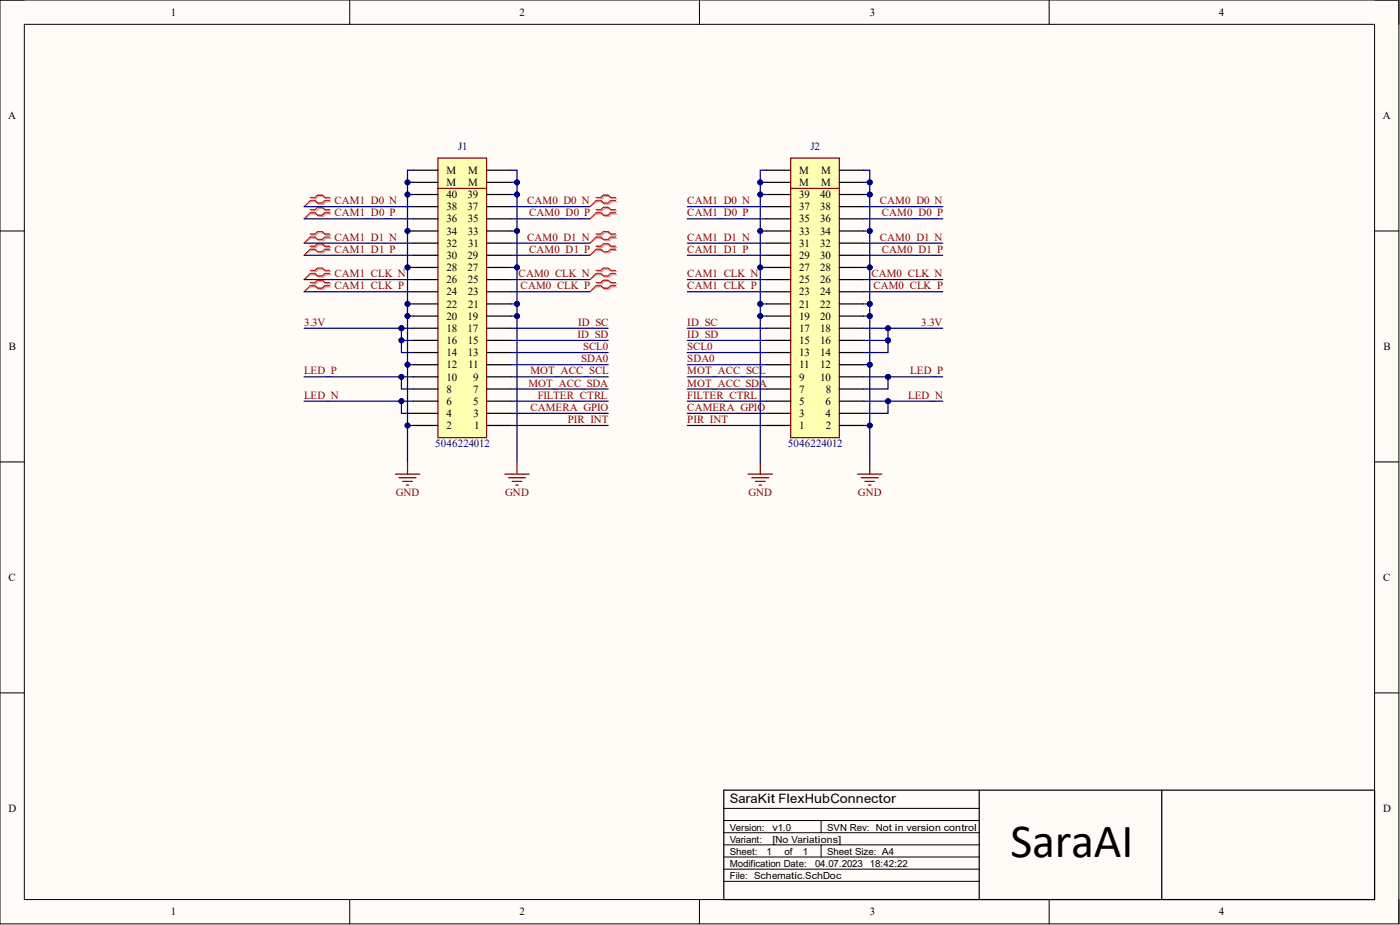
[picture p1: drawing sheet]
<svg xmlns="http://www.w3.org/2000/svg" width="292mm" height="193mm" viewBox="0 0 292 193" stroke-linecap="round" stroke-linejoin="round" font-family="sans-serif">
<path d="M0 0h291.9v192.7h-291.9z" fill-rule="evenodd" fill="#fffcf8"/>
<path d="M0 0h291.9v192.7h-291.9z" fill="none" stroke="#000" stroke-width=".21"/>
<path d="M5.1 5.1h281.7v182.6h-281.7z" fill-rule="evenodd" fill="#fffcf8"/>
<g fill="none" stroke="#000" stroke-width=".21">
<path d="M0 0h5.1M5.1 5.1h281.7v182.6h-281.7zM73 0v5.1M145.9 0v5.1M218.9 0v5.1M286.8 0h5.1v5.1M0 48.2h5.1M286.8 48.2h5.1M0 96.4h5.1M286.8 96.4h5.1M0 144.6h5.1M286.8 144.6h5.1"/>
<path d="M151 168.6h53.3M151 171.2h53.3M151 173.7h53.3M151 176.3h53.3M151 178.8h53.3M171.3 171.2v2.5M171.3 176.3v2.5M73 187.7v5M145.9 187.7v5M151 181.3h53.3M151 183.9h53.3M218.9 187.7v5"/>
<path d="M291.9 187.7v5"/>
</g>
<path d="M151 164.8h135.8v22.9h-135.8zM204.3 164.8v22.9M242.4 164.8v22.9" fill="none" stroke="#000" stroke-width=".25"/>
<path d="M91.4 33h10.1v58.3h-10.1z" fill-rule="evenodd" fill="#ffffb2"/>
<path d="M91.4 33h10.1v58.3h-10.1zM91.4 39.3h10.1M82.5 98.9h5.1M83.2 99.7h3.6M85 96.4v2.5M105.3 98.9h5.1M106.1 99.7h3.5M107.9 96.4v2.5M84 100.4h2M84.8 101.2h.5M106.9 100.4h2M107.6 101.2h.5" fill="none" stroke="#810000" stroke-width=".25"/>
<g fill="none" stroke="#000" stroke-width=".25">
<path d="M86.3 38h5.1M86.3 35.5h5.1M101.5 38h5.1M101.5 35.5h5.1M86.3 58.3h5.1M86.3 55.8h5.1M86.3 53.3h5.1M86.3 50.7h5.1M86.3 48.2h5.1M86.3 45.7h5.1M86.3 43.1h5.1M86.3 40.6h5.1"/>
<path d="M101.5 58.3h5.1M101.5 55.8h5.1M101.5 53.3h5.1M101.5 50.7h5.1M101.5 48.2h5.1M101.5 45.7h5.1M101.5 43.1h5.1M101.5 40.6h5.1M86.3 78.6h5.1M86.3 76.1h5.1M86.3 73.5h5.1M86.3 71h5.1"/>
<path d="M86.3 68.5h5.1M86.3 65.9h5.1M86.3 63.4h5.1M86.3 60.9h5.1M101.5 78.6h5.1M101.5 76.1h5.1M101.5 73.5h5.1M101.5 71h5.1M101.5 68.5h5.1M101.5 65.9h5.1M101.5 63.4h5.1M101.5 60.9h5.1"/>
<path d="M86.3 88.8h5.1M86.3 86.2h5.1M86.3 83.7h5.1M86.3 81.2h5.1M101.5 88.8h5.1M101.5 86.2h5.1M101.5 83.7h5.1M101.5 81.2h5.1"/>
</g>
<path d="M165 33h10.1v58.3h-10.1z" fill-rule="evenodd" fill="#ffffb2"/>
<path d="M165 33h10.1v58.3h-10.1zM165 39.3h10.1M156.1 98.9h5.1M156.8 99.7h3.6M158.6 96.4v2.5M178.9 98.9h5.1M179.7 99.7h3.5M181.5 96.4v2.5M157.6 100.4h2M158.4 101.2h.5M180.5 100.4h2M181.2 101.2h.5" fill="none" stroke="#810000" stroke-width=".25"/>
<g fill="none" stroke="#000" stroke-width=".25">
<path d="M159.9 38h5.1M159.9 35.5h5.1M175.1 38h5.1M175.1 35.5h5.1M159.9 58.3h5.1M159.9 55.8h5.1M159.9 53.3h5.1M159.9 50.7h5.1M159.9 48.2h5.1M159.9 45.7h5.1M159.9 43.1h5.1M159.9 40.6h5.1"/>
<path d="M175.1 58.3h5.1M175.1 55.8h5.1M175.1 53.3h5.1M175.1 50.7h5.1M175.1 48.2h5.1M175.1 45.7h5.1M175.1 43.1h5.1M175.1 40.6h5.1M159.9 78.6h5.1M159.9 76.1h5.1M159.9 73.5h5.1M159.9 71h5.1"/>
<path d="M159.9 68.5h5.1M159.9 65.9h5.1M159.9 63.4h5.1M159.9 60.9h5.1M175.1 78.6h5.1M175.1 76.1h5.1M175.1 73.5h5.1M175.1 71h5.1M175.1 68.5h5.1M175.1 65.9h5.1M175.1 63.4h5.1M175.1 60.9h5.1"/>
<path d="M159.9 88.8h5.1M159.9 86.2h5.1M159.9 83.7h5.1M159.9 81.2h5.1M175.1 88.8h5.1M175.1 86.2h5.1M175.1 83.7h5.1M175.1 81.2h5.1"/>
</g>
<g fill="none" stroke="#d1a29f" stroke-width=".25">
<path d="M65 59.2h1l.5-.5h1l.5 .5h1M65 59.9h1l.5 .5h1l.5-.5h1M65 56.7h1l.5-.5h1l.5 .5h1M65 57.3h1l.5 .5h1l.5-.5h1M65 51.6h1l.5-.5h1l.5 .5h1M65 52.2h1l.5 .6h1l.5-.6h1M65 49.1h1l.5-.5h1l.5 .5h1M65 49.7h1l.5 .5h1l.5-.5h1M65 44h1l.5-.5h1l.5 .5h1M65 44.6h1l.5 .5h1l.5-.5h1M65 41.5h1l.5-.5h1l.5 .5h1M65 42.1h1l.5 .5h1l.5-.5h1"/>
<path d="M124.6 59.2h1l.5-.5h1.1l.5 .5h1M124.6 59.9h1l.5 .5h1.1l.5-.5h1M124.6 56.7h1l.5-.5h1.1l.5 .5h1M124.6 57.3h1l.5 .5h1.1l.5-.5h1M124.6 51.6h1l.5-.5h1.1l.5 .5h1M124.6 52.2h1l.5 .6h1.1l.5-.6h1M124.6 49.1h1l.5-.5h1.1l.5 .5h1M124.6 49.7h1l.5 .5h1.1l.5-.5h1M124.6 44h1l.5-.5h1.1l.5 .5h1M124.6 44.6h1l.5 .5h1.1l.5-.5h1M124.6 41.5h1l.5-.5h1.1l.5 .5h1M124.6 42.1h1l.5 .5h1.1l.5-.5h1"/>
</g>
<path d="M65 59.9l-1.5 1M65 57.3l-1.5 1M65 52.2l-1.5 1.1M65 49.7l-1.5 1M65 44.6l-1.5 1.1M65 42.1l-1.5 1M124.6 59.9l-1.5 1M124.6 57.3l-1.5 1M124.6 52.2l-1.5 1.1M124.6 49.7l-1.5 1M124.6 44.6l-1.5 1.1M124.6 42.1l-1.5 1" fill="none" stroke="#d1a29f" stroke-width=".21"/>
<g fill="none" stroke="#f00" stroke-width=".25">
<path d="M64.7 59h1l.5-.5h1.1l.5 .5h1M64.7 59.6h1l.5 .5h1.1l.5-.5h1M64.7 56.4h1l.5-.5h1.1l.5 .5h1M64.7 57.1h1l.5 .5h1.1l.5-.5h1M64.7 51.4h1l.5-.6h1.1l.5 .6h1M64.7 52h1l.5 .5h1.1l.5-.5h1M64.7 48.8h1l.5-.5h1.1l.5 .5h1M64.7 49.5h1l.5 .5h1.1l.5-.5h1M64.7 43.7h1l.5-.5h1.1l.5 .5h1M64.7 44.4h1l.5 .5h1.1l.5-.5h1M64.7 41.2h1l.5-.5h1.1l.5 .5h1M64.7 41.8h1l.5 .6h1.1l.5-.6h1"/>
<path d="M124.4 59h1l.5-.5h1l.5 .5h1M124.4 59.6h1l.5 .5h1l.5-.5h1M124.4 56.4h1l.5-.5h1l.5 .5h1M124.4 57.1h1l.5 .5h1l.5-.5h1M124.4 51.4h1l.5-.6h1l.5 .6h1M124.4 52h1l.5 .5h1l.5-.5h1M124.4 48.8h1l.5-.5h1l.5 .5h1M124.4 49.5h1l.5 .5h1l.5-.5h1M124.4 43.7h1l.5-.5h1l.5 .5h1M124.4 44.4h1l.5 .5h1l.5-.5h1M124.4 41.2h1l.5-.5h1l.5 .5h1M124.4 41.8h1l.5 .6h1l.5-.6h1"/>
</g>
<path d="M64.7 59.6l-1.2 1.3M64.7 57.1l-1.2 1.2M64.7 52l-1.2 1.3M64.7 49.5l-1.2 1.2M64.7 44.4l-1.2 1.3M64.7 41.8l-1.2 1.3M124.4 59.6l-1.3 1.3M124.4 57.1l-1.3 1.2M124.4 52l-1.3 1.3M124.4 49.5l-1.3 1.2M124.4 44.4l-1.3 1.3M124.4 41.8l-1.3 1.3" fill="none" stroke="#f00" stroke-width=".21"/>
<g fill="none" stroke="#000081" stroke-width=".25">
<path d="M106.6 35.5h1.3v60.9M63.5 58.3h22.8M63.5 53.3h22.8M63.5 50.7h22.8M63.5 45.7h22.8M63.5 43.1h22.8M106.6 58.3h16.5M106.6 53.3h16.5M106.6 50.7h16.5M106.6 45.7h16.5M106.6 43.1h16.5M63.5 60.9h22.8"/>
<path d="M106.6 60.9h16.5"/>
</g>
<circle cx="107.9" cy="38" r=".51" fill="#000081"/>
<circle cx="107.9" cy="38" r=".51" fill="none" stroke="#000081" stroke-width=".21"/>
<circle cx="107.9" cy="40.6" r=".51" fill="#000081"/>
<circle cx="107.9" cy="40.6" r=".51" fill="none" stroke="#000081" stroke-width=".21"/>
<circle cx="107.9" cy="48.2" r=".51" fill="#000081"/>
<circle cx="107.9" cy="48.2" r=".51" fill="none" stroke="#000081" stroke-width=".21"/>
<circle cx="107.9" cy="55.8" r=".51" fill="#000081"/>
<circle cx="107.9" cy="55.8" r=".51" fill="none" stroke="#000081" stroke-width=".21"/>
<circle cx="107.9" cy="63.4" r=".51" fill="#000081"/>
<circle cx="107.9" cy="63.4" r=".51" fill="none" stroke="#000081" stroke-width=".21"/>
<circle cx="107.9" cy="65.9" r=".51" fill="#000081"/>
<circle cx="107.9" cy="65.9" r=".51" fill="none" stroke="#000081" stroke-width=".21"/>
<path d="M106.6 63.4h1.3" fill="none" stroke="#000081" stroke-width=".25"/>
<circle cx="107.9" cy="63.4" r=".51" fill="#000081"/>
<circle cx="107.9" cy="63.4" r=".51" fill="none" stroke="#000081" stroke-width=".21"/>
<path d="M106.6 55.8h1.3" fill="none" stroke="#000081" stroke-width=".25"/>
<circle cx="107.9" cy="55.8" r=".51" fill="#000081"/>
<circle cx="107.9" cy="55.8" r=".51" fill="none" stroke="#000081" stroke-width=".21"/>
<path d="M106.6 40.6h1.3" fill="none" stroke="#000081" stroke-width=".25"/>
<circle cx="107.9" cy="40.6" r=".51" fill="#000081"/>
<circle cx="107.9" cy="40.6" r=".51" fill="none" stroke="#000081" stroke-width=".21"/>
<path d="M106.6 38h1.3" fill="none" stroke="#000081" stroke-width=".25"/>
<circle cx="107.9" cy="38" r=".51" fill="#000081"/>
<circle cx="107.9" cy="38" r=".51" fill="none" stroke="#000081" stroke-width=".21"/>
<path d="M86.3 35.5h-1.3v60.9" fill="none" stroke="#000081" stroke-width=".25"/>
<circle cx="85" cy="38" r=".51" fill="#000081"/>
<circle cx="85" cy="38" r=".51" fill="none" stroke="#000081" stroke-width=".21"/>
<circle cx="85" cy="40.6" r=".51" fill="#000081"/>
<circle cx="85" cy="40.6" r=".51" fill="none" stroke="#000081" stroke-width=".21"/>
<circle cx="85" cy="48.2" r=".51" fill="#000081"/>
<circle cx="85" cy="48.2" r=".51" fill="none" stroke="#000081" stroke-width=".21"/>
<circle cx="85" cy="55.8" r=".51" fill="#000081"/>
<circle cx="85" cy="55.8" r=".51" fill="none" stroke="#000081" stroke-width=".21"/>
<circle cx="85" cy="63.4" r=".51" fill="#000081"/>
<circle cx="85" cy="63.4" r=".51" fill="none" stroke="#000081" stroke-width=".21"/>
<circle cx="85" cy="65.9" r=".51" fill="#000081"/>
<circle cx="85" cy="65.9" r=".51" fill="none" stroke="#000081" stroke-width=".21"/>
<circle cx="85" cy="76.1" r=".51" fill="#000081"/>
<circle cx="85" cy="76.1" r=".51" fill="none" stroke="#000081" stroke-width=".21"/>
<circle cx="85" cy="88.8" r=".51" fill="#000081"/>
<circle cx="85" cy="88.8" r=".51" fill="none" stroke="#000081" stroke-width=".21"/>
<path d="M85 38h1.3" fill="none" stroke="#000081" stroke-width=".25"/>
<circle cx="85" cy="38" r=".51" fill="#000081"/>
<circle cx="85" cy="38" r=".51" fill="none" stroke="#000081" stroke-width=".21"/>
<path d="M106.6 48.2h1.3" fill="none" stroke="#000081" stroke-width=".25"/>
<circle cx="107.9" cy="48.2" r=".51" fill="#000081"/>
<circle cx="107.9" cy="48.2" r=".51" fill="none" stroke="#000081" stroke-width=".21"/>
<path d="M85 48.2h1.3" fill="none" stroke="#000081" stroke-width=".25"/>
<circle cx="85" cy="48.2" r=".51" fill="#000081"/>
<circle cx="85" cy="48.2" r=".51" fill="none" stroke="#000081" stroke-width=".21"/>
<path d="M85 55.8h1.3" fill="none" stroke="#000081" stroke-width=".25"/>
<circle cx="85" cy="55.8" r=".51" fill="#000081"/>
<circle cx="85" cy="55.8" r=".51" fill="none" stroke="#000081" stroke-width=".21"/>
<path d="M85 63.4h1.3" fill="none" stroke="#000081" stroke-width=".25"/>
<circle cx="85" cy="63.4" r=".51" fill="#000081"/>
<circle cx="85" cy="63.4" r=".51" fill="none" stroke="#000081" stroke-width=".21"/>
<g fill="none" stroke="#000081" stroke-width=".25">
<path d="M180.2 35.5h1.3v60.9M143.4 58.3h16.5M143.4 53.3h16.5M143.4 50.7h16.5M143.4 45.7h16.5M143.4 43.1h16.5M180.2 58.3h16.5M180.2 53.3h16.5M180.2 50.7h16.5M180.2 45.7h16.5M180.2 43.1h16.5M143.4 60.9h16.5"/>
<path d="M180.2 60.9h16.5"/>
</g>
<circle cx="181.5" cy="38" r=".51" fill="#000081"/>
<circle cx="181.5" cy="38" r=".51" fill="none" stroke="#000081" stroke-width=".21"/>
<circle cx="181.5" cy="40.6" r=".51" fill="#000081"/>
<circle cx="181.5" cy="40.6" r=".51" fill="none" stroke="#000081" stroke-width=".21"/>
<circle cx="181.5" cy="48.2" r=".51" fill="#000081"/>
<circle cx="181.5" cy="48.2" r=".51" fill="none" stroke="#000081" stroke-width=".21"/>
<circle cx="181.5" cy="55.8" r=".51" fill="#000081"/>
<circle cx="181.5" cy="55.8" r=".51" fill="none" stroke="#000081" stroke-width=".21"/>
<circle cx="181.5" cy="63.4" r=".51" fill="#000081"/>
<circle cx="181.5" cy="63.4" r=".51" fill="none" stroke="#000081" stroke-width=".21"/>
<circle cx="181.5" cy="65.9" r=".51" fill="#000081"/>
<circle cx="181.5" cy="65.9" r=".51" fill="none" stroke="#000081" stroke-width=".21"/>
<circle cx="181.5" cy="76.1" r=".51" fill="#000081"/>
<circle cx="181.5" cy="76.1" r=".51" fill="none" stroke="#000081" stroke-width=".21"/>
<circle cx="181.5" cy="88.8" r=".51" fill="#000081"/>
<circle cx="181.5" cy="88.8" r=".51" fill="none" stroke="#000081" stroke-width=".21"/>
<path d="M180.2 63.4h1.3" fill="none" stroke="#000081" stroke-width=".25"/>
<circle cx="181.5" cy="63.4" r=".51" fill="#000081"/>
<circle cx="181.5" cy="63.4" r=".51" fill="none" stroke="#000081" stroke-width=".21"/>
<path d="M180.2 55.8h1.3" fill="none" stroke="#000081" stroke-width=".25"/>
<circle cx="181.5" cy="55.8" r=".51" fill="#000081"/>
<circle cx="181.5" cy="55.8" r=".51" fill="none" stroke="#000081" stroke-width=".21"/>
<path d="M180.2 40.6h1.3" fill="none" stroke="#000081" stroke-width=".25"/>
<circle cx="181.5" cy="40.6" r=".51" fill="#000081"/>
<circle cx="181.5" cy="40.6" r=".51" fill="none" stroke="#000081" stroke-width=".21"/>
<path d="M180.2 38h1.3" fill="none" stroke="#000081" stroke-width=".25"/>
<circle cx="181.5" cy="38" r=".51" fill="#000081"/>
<circle cx="181.5" cy="38" r=".51" fill="none" stroke="#000081" stroke-width=".21"/>
<path d="M159.9 35.5h-1.3v60.9" fill="none" stroke="#000081" stroke-width=".25"/>
<circle cx="158.6" cy="38" r=".51" fill="#000081"/>
<circle cx="158.6" cy="38" r=".51" fill="none" stroke="#000081" stroke-width=".21"/>
<circle cx="158.6" cy="40.6" r=".51" fill="#000081"/>
<circle cx="158.6" cy="40.6" r=".51" fill="none" stroke="#000081" stroke-width=".21"/>
<circle cx="158.6" cy="48.2" r=".51" fill="#000081"/>
<circle cx="158.6" cy="48.2" r=".51" fill="none" stroke="#000081" stroke-width=".21"/>
<circle cx="158.6" cy="55.8" r=".51" fill="#000081"/>
<circle cx="158.6" cy="55.8" r=".51" fill="none" stroke="#000081" stroke-width=".21"/>
<circle cx="158.6" cy="63.4" r=".51" fill="#000081"/>
<circle cx="158.6" cy="63.4" r=".51" fill="none" stroke="#000081" stroke-width=".21"/>
<circle cx="158.6" cy="65.9" r=".51" fill="#000081"/>
<circle cx="158.6" cy="65.9" r=".51" fill="none" stroke="#000081" stroke-width=".21"/>
<path d="M158.6 38h1.3" fill="none" stroke="#000081" stroke-width=".25"/>
<circle cx="158.6" cy="38" r=".51" fill="#000081"/>
<circle cx="158.6" cy="38" r=".51" fill="none" stroke="#000081" stroke-width=".21"/>
<path d="M180.2 48.2h1.3" fill="none" stroke="#000081" stroke-width=".25"/>
<circle cx="181.5" cy="48.2" r=".51" fill="#000081"/>
<circle cx="181.5" cy="48.2" r=".51" fill="none" stroke="#000081" stroke-width=".21"/>
<path d="M158.6 48.2h1.3" fill="none" stroke="#000081" stroke-width=".25"/>
<circle cx="158.6" cy="48.2" r=".51" fill="#000081"/>
<circle cx="158.6" cy="48.2" r=".51" fill="none" stroke="#000081" stroke-width=".21"/>
<path d="M158.6 55.8h1.3" fill="none" stroke="#000081" stroke-width=".25"/>
<circle cx="158.6" cy="55.8" r=".51" fill="#000081"/>
<circle cx="158.6" cy="55.8" r=".51" fill="none" stroke="#000081" stroke-width=".21"/>
<path d="M158.6 63.4h1.3" fill="none" stroke="#000081" stroke-width=".25"/>
<circle cx="158.6" cy="63.4" r=".51" fill="#000081"/>
<circle cx="158.6" cy="63.4" r=".51" fill="none" stroke="#000081" stroke-width=".21"/>
<path d="M85 40.6h1.3" fill="none" stroke="#000081" stroke-width=".25"/>
<circle cx="85" cy="40.6" r=".51" fill="#000081"/>
<circle cx="85" cy="40.6" r=".51" fill="none" stroke="#000081" stroke-width=".21"/>
<path d="M158.6 40.6h1.3" fill="none" stroke="#000081" stroke-width=".25"/>
<circle cx="158.6" cy="40.6" r=".51" fill="#000081"/>
<circle cx="158.6" cy="40.6" r=".51" fill="none" stroke="#000081" stroke-width=".21"/>
<path d="M106.6 65.9h1.3" fill="none" stroke="#000081" stroke-width=".25"/>
<circle cx="107.9" cy="65.9" r=".51" fill="#000081"/>
<circle cx="107.9" cy="65.9" r=".51" fill="none" stroke="#000081" stroke-width=".21"/>
<path d="M85 65.9h1.3" fill="none" stroke="#000081" stroke-width=".25"/>
<circle cx="85" cy="65.9" r=".51" fill="#000081"/>
<circle cx="85" cy="65.9" r=".51" fill="none" stroke="#000081" stroke-width=".21"/>
<path d="M63.5 68.5h20.3" fill="none" stroke="#000081" stroke-width=".25"/>
<circle cx="83.8" cy="68.5" r=".51" fill="#000081"/>
<circle cx="83.8" cy="68.5" r=".51" fill="none" stroke="#000081" stroke-width=".21"/>
<path d="M85 88.8h1.3" fill="none" stroke="#000081" stroke-width=".25"/>
<circle cx="85" cy="88.8" r=".51" fill="#000081"/>
<circle cx="85" cy="88.8" r=".51" fill="none" stroke="#000081" stroke-width=".21"/>
<path d="M85 76.1h1.3" fill="none" stroke="#000081" stroke-width=".25"/>
<circle cx="85" cy="76.1" r=".51" fill="#000081"/>
<circle cx="85" cy="76.1" r=".51" fill="none" stroke="#000081" stroke-width=".21"/>
<path d="M63.5 78.6h22.8" fill="none" stroke="#000081" stroke-width=".25"/>
<circle cx="83.8" cy="78.6" r=".51" fill="#000081"/>
<circle cx="83.8" cy="78.6" r=".51" fill="none" stroke="#000081" stroke-width=".21"/>
<path d="M63.5 83.7h22.8" fill="none" stroke="#000081" stroke-width=".25"/>
<circle cx="83.8" cy="83.7" r=".51" fill="#000081"/>
<circle cx="83.8" cy="83.7" r=".51" fill="none" stroke="#000081" stroke-width=".21"/>
<path d="M83.8 83.7v2.5h2.5" fill="none" stroke="#000081" stroke-width=".25"/>
<circle cx="83.8" cy="83.7" r=".51" fill="#000081"/>
<circle cx="83.8" cy="83.7" r=".51" fill="none" stroke="#000081" stroke-width=".21"/>
<path d="M83.8 78.6v2.6h2.5" fill="none" stroke="#000081" stroke-width=".25"/>
<circle cx="83.8" cy="78.6" r=".51" fill="#000081"/>
<circle cx="83.8" cy="78.6" r=".51" fill="none" stroke="#000081" stroke-width=".21"/>
<path d="M83.8 68.5h2.5" fill="none" stroke="#000081" stroke-width=".25"/>
<circle cx="83.8" cy="68.5" r=".51" fill="#000081"/>
<circle cx="83.8" cy="68.5" r=".51" fill="none" stroke="#000081" stroke-width=".21"/>
<path d="M83.8 68.5v2.5h2.5" fill="none" stroke="#000081" stroke-width=".25"/>
<circle cx="83.8" cy="68.5" r=".51" fill="#000081"/>
<circle cx="83.8" cy="68.5" r=".51" fill="none" stroke="#000081" stroke-width=".21"/>
<circle cx="83.8" cy="71" r=".51" fill="#000081"/>
<circle cx="83.8" cy="71" r=".51" fill="none" stroke="#000081" stroke-width=".21"/>
<path d="M83.8 71v2.5h2.5" fill="none" stroke="#000081" stroke-width=".25"/>
<circle cx="83.8" cy="71" r=".51" fill="#000081"/>
<circle cx="83.8" cy="71" r=".51" fill="none" stroke="#000081" stroke-width=".21"/>
<path d="M143.4 78.6h16.5M143.4 76.1h16.5M143.4 73.5h16.5M143.4 71h16.5M143.4 68.5h16.5M180.2 65.9h1.3M143.4 88.8h16.5M143.4 86.2h16.5M143.4 83.7h16.5M143.4 81.2h16.5" fill="none" stroke="#000081" stroke-width=".25"/>
<circle cx="181.5" cy="65.9" r=".51" fill="#000081"/>
<circle cx="181.5" cy="65.9" r=".51" fill="none" stroke="#000081" stroke-width=".21"/>
<path d="M158.6 65.9h1.3" fill="none" stroke="#000081" stroke-width=".25"/>
<circle cx="158.6" cy="65.9" r=".51" fill="#000081"/>
<circle cx="158.6" cy="65.9" r=".51" fill="none" stroke="#000081" stroke-width=".21"/>
<path d="M106.6 78.6h20.3M106.6 76.1h20.3M106.6 73.5h20.3M106.6 71h20.3M106.6 68.5h20.3M106.6 88.8h20.3M106.6 86.2h20.3M106.6 83.7h20.3M106.6 81.2h20.3M185.3 83.7v2.5h-5.1" fill="none" stroke="#000081" stroke-width=".25"/>
<circle cx="185.3" cy="83.7" r=".51" fill="#000081"/>
<circle cx="185.3" cy="83.7" r=".51" fill="none" stroke="#000081" stroke-width=".21"/>
<path d="M185.3 78.6v2.6h-5.1" fill="none" stroke="#000081" stroke-width=".25"/>
<circle cx="185.3" cy="78.6" r=".51" fill="#000081"/>
<circle cx="185.3" cy="78.6" r=".51" fill="none" stroke="#000081" stroke-width=".21"/>
<path d="M185.3 71v2.5h-5.1" fill="none" stroke="#000081" stroke-width=".25"/>
<circle cx="185.3" cy="71" r=".51" fill="#000081"/>
<circle cx="185.3" cy="71" r=".51" fill="none" stroke="#000081" stroke-width=".21"/>
<path d="M180.2 71h5.1" fill="none" stroke="#000081" stroke-width=".25"/>
<circle cx="185.3" cy="71" r=".51" fill="#000081"/>
<circle cx="185.3" cy="71" r=".51" fill="none" stroke="#000081" stroke-width=".21"/>
<path d="M196.7 68.5h-11.4v2.5" fill="none" stroke="#000081" stroke-width=".25"/>
<circle cx="185.3" cy="71" r=".51" fill="#000081"/>
<circle cx="185.3" cy="71" r=".51" fill="none" stroke="#000081" stroke-width=".21"/>
<circle cx="185.3" cy="68.5" r=".51" fill="#000081"/>
<circle cx="185.3" cy="68.5" r=".51" fill="none" stroke="#000081" stroke-width=".21"/>
<path d="M180.2 78.6h16.5" fill="none" stroke="#000081" stroke-width=".25"/>
<circle cx="185.3" cy="78.6" r=".51" fill="#000081"/>
<circle cx="185.3" cy="78.6" r=".51" fill="none" stroke="#000081" stroke-width=".21"/>
<path d="M180.2 68.5h5.1" fill="none" stroke="#000081" stroke-width=".25"/>
<circle cx="185.3" cy="68.5" r=".51" fill="#000081"/>
<circle cx="185.3" cy="68.5" r=".51" fill="none" stroke="#000081" stroke-width=".21"/>
<path d="M180.2 76.1h1.3" fill="none" stroke="#000081" stroke-width=".25"/>
<circle cx="181.5" cy="76.1" r=".51" fill="#000081"/>
<circle cx="181.5" cy="76.1" r=".51" fill="none" stroke="#000081" stroke-width=".21"/>
<path d="M180.2 88.8h1.3" fill="none" stroke="#000081" stroke-width=".25"/>
<circle cx="181.5" cy="88.8" r=".51" fill="#000081"/>
<circle cx="181.5" cy="88.8" r=".51" fill="none" stroke="#000081" stroke-width=".21"/>
<path d="M180.2 83.7h16.5" fill="none" stroke="#000081" stroke-width=".25"/>
<circle cx="185.3" cy="83.7" r=".51" fill="#000081"/>
<circle cx="185.3" cy="83.7" r=".51" fill="none" stroke="#000081" stroke-width=".21"/>
<text font-size="10" x="210.8" y="178.9">SaraAI</text>
<text font-size="2.7" x="152.3" y="167.5">SaraKit FlexHubConnector</text>
<g font-size="2.3">
<text x="35.6" y="3.3">1</text>
<text x="108.4" y="3.3">2</text>
<text x="181.5" y="3.3">3</text>
<text x="254.3" y="3.3">4</text>
<text x="1.7" y="24.9">A</text>
<text x="288.5" y="24.9">A</text>
<text x="93.1" y="41.3">40</text>
<text x="93.1" y="38.8">M</text>
<text x="93.1" y="36.3">M</text>
<text x="97.5" y="41.3">39</text>
<text x="97.7" y="38.8">M</text>
<text x="97.7" y="36.3">M</text>
<text x="166.7" y="41.3">39</text>
<text x="166.7" y="38.8">M</text>
<text x="166.7" y="36.3">M</text>
<text x="171.1" y="41.3">40</text>
<text x="171.3" y="38.8">M</text>
<text x="171.3" y="36.3">M</text>
<text x="93.1" y="46.4">36</text>
<text x="93.1" y="43.9">38</text>
<text x="97.5" y="43.9">37</text>
<text x="97.6" y="46.4">35</text>
<text x="166.7" y="46.4">35</text>
<text x="166.7" y="43.9">37</text>
<text x="171.1" y="46.4">36</text>
<text x="171.1" y="43.9">38</text>
<text x="93.1" y="51.5">32</text>
<text x="93.1" y="48.9">34</text>
<text x="97.6" y="48.9">33</text>
<text x="97.7" y="51.5">31</text>
<text x="166.7" y="51.5">31</text>
<text x="166.7" y="48.9">33</text>
<text x="171.1" y="51.5">32</text>
<text x="171.1" y="48.9">34</text>
<text x="93.1" y="59.1">26</text>
<text x="93.1" y="56.6">28</text>
<text x="93.1" y="54">30</text>
<text x="97.5" y="56.6">27</text>
<text x="97.5" y="54">29</text>
<text x="97.6" y="59.1">25</text>
<text x="166.7" y="59.1">25</text>
<text x="166.7" y="56.6">27</text>
<text x="166.7" y="54">29</text>
<text x="171.1" y="59.1">26</text>
<text x="171.1" y="56.6">28</text>
<text x="171.1" y="54">30</text>
<text x="93.1" y="64.2">22</text>
<text x="93.1" y="61.6">24</text>
<text x="97.6" y="61.6">23</text>
<text x="97.7" y="64.2">21</text>
<text x="166.7" y="64.2">21</text>
<text x="166.7" y="61.6">23</text>
<text x="171.1" y="64.2">22</text>
<text x="171.1" y="61.6">24</text>
<text x="93.1" y="71.8">16</text>
<text x="93.1" y="69.2">18</text>
<text x="93.1" y="66.7">20</text>
<text x="97.5" y="69.2">17</text>
<text x="97.5" y="66.7">19</text>
<text x="97.6" y="71.8">15</text>
<text x="166.7" y="71.8">15</text>
<text x="166.7" y="69.2">17</text>
<text x="166.7" y="66.7">19</text>
<text x="171.1" y="71.8">16</text>
<text x="171.1" y="69.2">18</text>
<text x="171.1" y="66.7">20</text>
<text x="1.9" y="73">B</text>
<text x="93.1" y="76.8">12</text>
<text x="93.1" y="74.3">14</text>
<text x="97.6" y="74.3">13</text>
<text x="97.7" y="76.8">11</text>
<text x="166.7" y="76.8">11</text>
<text x="166.7" y="74.3">13</text>
<text x="171.1" y="76.8">12</text>
<text x="171.1" y="74.3">14</text>
<text x="288.7" y="73">B</text>
<text x="93.1" y="81.9">8</text>
<text x="93.1" y="79.4">10</text>
<text x="98.7" y="81.9">7</text>
<text x="98.7" y="79.4">9</text>
<text x="166.7" y="81.9">7</text>
<text x="166.7" y="79.4">9</text>
<text x="171.1" y="79.4">10</text>
<text x="172.3" y="81.9">8</text>
<text x="93.1" y="89.5">2</text>
<text x="93.1" y="87">4</text>
<text x="93.1" y="84.5">6</text>
<text x="98.7" y="84.5">5</text>
<text x="98.8" y="87">3</text>
<text x="98.9" y="89.5">1</text>
<text x="166.7" y="89.5">1</text>
<text x="166.7" y="87">3</text>
<text x="166.7" y="84.5">5</text>
<text x="172.2" y="87">4</text>
<text x="172.2" y="84.5">6</text>
<text x="172.3" y="89.5">2</text>
<text x="1.8" y="121.2">C</text>
<text x="288.6" y="121.2">C</text>
<text x="1.8" y="169.4">D</text>
<text x="288.6" y="169.4">D</text>
<text x="35.6" y="191">1</text>
<text x="108.4" y="191">2</text>
<text x="181.5" y="191">3</text>
<text x="254.3" y="191">4</text>
</g>
<g font-size="2.3" fill="#000081">
<text x="95.6" y="31.2">J1</text>
<text x="169.1" y="31.2">J2</text>
<text x="90.8" y="93.3">5046224012</text>
<text x="164.4" y="93.3">5046224012</text>
</g>
<g font-size="2.3" fill="#810000">
<text x="69.8" y="42.6">CAM1_D0_N</text>
<text x="69.8" y="45.1">CAM1_D0_P</text>
<text x="110" y="42.6">CAM0_D0_N</text>
<text x="110.4" y="45.1">CAM0_D0_P</text>
<text x="143.4" y="42.6">CAM1_D0_N</text>
<text x="143.4" y="45.1">CAM1_D0_P</text>
<text x="183.6" y="42.6">CAM0_D0_N</text>
<text x="184" y="45.1">CAM0_D0_P</text>
<text x="69.8" y="50.2">CAM1_D1_N</text>
<text x="69.8" y="52.8">CAM1_D1_P</text>
<text x="110" y="50.2">CAM0_D1_N</text>
<text x="110.4" y="52.8">CAM0_D1_P</text>
<text x="143.4" y="50.2">CAM1_D1_N</text>
<text x="143.4" y="52.8">CAM1_D1_P</text>
<text x="183.6" y="50.2">CAM0_D1_N</text>
<text x="184" y="52.8">CAM0_D1_P</text>
<text x="69.8" y="57.8">CAM1_CLK_N</text>
<text x="108.2" y="57.8">CAM0_CLK_N</text>
<text x="143.4" y="57.8">CAM1_CLK_N</text>
<text x="181.8" y="57.8">CAM0_CLK_N</text>
<text x="69.8" y="60.4">CAM1_CLK_P</text>
<text x="108.6" y="60.4">CAM0_CLK_P</text>
<text x="143.4" y="60.4">CAM1_CLK_P</text>
<text x="182.2" y="60.4">CAM0_CLK_P</text>
<text x="63.5" y="68">3.3V</text>
<text x="120.5" y="70.5">ID_SD</text>
<text x="120.6" y="68">ID_SC</text>
<text x="143.4" y="68">ID_SC</text>
<text x="143.4" y="70.5">ID_SD</text>
<text x="192.2" y="68">3.3V</text>
<text x="121.2" y="75.6">SDA0</text>
<text x="121.7" y="73">SCL0</text>
<text x="143.4" y="73">SCL0</text>
<text x="143.4" y="75.6">SDA0</text>
<text x="63.5" y="78.1">LED_P</text>
<text x="63.5" y="83.2">LED_N</text>
<text x="110.2" y="80.6">MOT_ACC_SDA</text>
<text x="110.7" y="78.1">MOT_ACC_SCL</text>
<text x="112.2" y="83.2">FILTER_CTRL</text>
<text x="143.4" y="78.1">MOT_ACC_SCL</text>
<text x="143.4" y="80.6">MOT_ACC_SDA</text>
<text x="143.4" y="83.2">FILTER_CTRL</text>
<text x="189.5" y="83.2">LED_N</text>
<text x="189.9" y="78.1">LED_P</text>
<text x="110.7" y="85.7">CAMERA_GPIO</text>
<text x="118.4" y="88.3">PIR_INT</text>
<text x="143.4" y="85.7">CAMERA_GPIO</text>
<text x="143.4" y="88.3">PIR_INT</text>
<text x="82.6" y="103.5">GND</text>
<text x="105.4" y="103.5">GND</text>
<text x="156.2" y="103.5">GND</text>
<text x="179" y="103.5">GND</text>
</g>
<g font-size="2">
<text x="152.3" y="173.3">Version:</text>
<text x="161.2" y="173.3">v1.0</text>
<text x="172.6" y="173.3">SVN Rev: Not in version control</text>
<text x="152.3" y="178.4">Sheet:</text>
<text x="152.3" y="175.8">Variant:</text>
<text x="159.9" y="178.4">1</text>
<text x="161.2" y="175.8">[No Variations]</text>
<text x="163.7" y="178.4">of</text>
<text x="167.5" y="178.4">1</text>
<text x="172.6" y="178.4">Sheet Size: A4</text>
<text x="152.3" y="183.4">File: Schematic.SchDoc</text>
<text x="152.3" y="180.9">Modification Date:</text>
<text x="170" y="180.9">04.07.2023</text>
<text x="181.5" y="180.9">18:42:22</text>
</g>
</svg>
